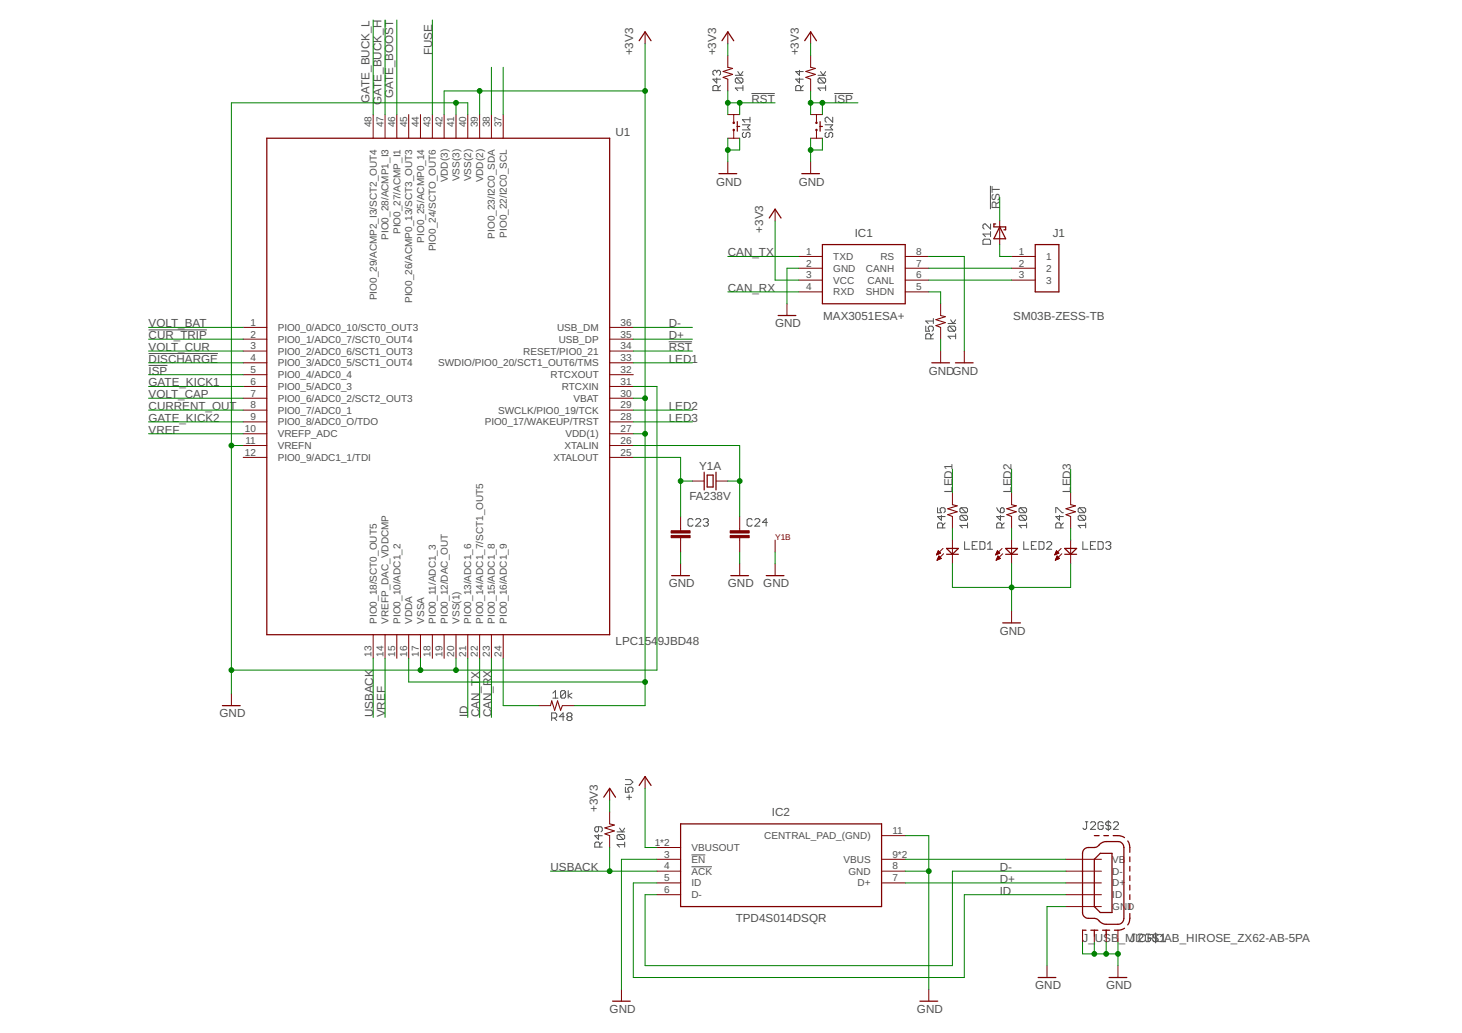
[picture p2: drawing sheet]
<svg xmlns="http://www.w3.org/2000/svg" width="297mm" height="210mm" viewBox="0 0 297 210" stroke-linecap="round" stroke-linejoin="round" font-family="sans-serif">
<g fill="none" stroke="#505050" stroke-width=".2">
<path d="M145.6 14.5l-.2-.2h-.3l-.3 .2v.5l.3 .3M145.6 15.8v1.1l-.8-.8h1.6M145.6 14.5v.3M145.6 14.5l.3-.2h.2l.3 .2v.5l-.3 .3M145.9 18.4v-.8l-.3-.2h-.5l-.3 .2v.8h1.6M146.4 17.4l-.5 .5M149.4 15.3h1.5M149.6 15.8h1.1l.2 .3v.5l-.2 .3M149.6 15.8l-.2 .3v.5l.2 .3h1.1M149.6 15.8l1.1 1.1M149.9 14.5l.5 .8 .5-.8M150.9 17.9h-1.5l.5 .5"/>
<path d="M150.9 17.4v1M152.7 19h4.7M162.4 15.8v1.1l-.7-.8h1.5M162.4 14.3v1l-.7-.8h1.5M162.7 18.4v-.8l-.3-.2h-.5l-.2 .2v.8h1.5M163.2 17.4l-.5 .5M166.2 15.3h1.5M166.5 15.8l-.3 .3v.5l.3 .3h1M166.5 15.8h1l.2 .3v.5l-.2 .3M166.5 15.8l1 1.1M166.7 14.5l.5 .8 .5-.8M167.7 17.9h-1.5l.5 .5"/>
<path d="M167.7 17.4v1M169.5 19h3.8M150.8 25.4h1.6l-.6 .5 .6 .5h-1.6M151.1 26.9l-.3 .3v.5l.3 .2h.2l.3-.2v-.5l.2-.3h.3l.3 .3v.5l-.3 .2M152.4 23.8v1M152.4 24.3h-1.6l.5 .5M167.6 25.4h1.6l-.5 .5 .5 .5h-1.6M167.9 26.9l-.3 .3v.5l.3 .2h.2l.3-.2v-.5l.3-.3h.2l.3 .3v.5l-.3 .2M169.2 23.8v1l-1.1-1h-.2l-.3 .3v.5l.3 .2M201.2 37.8v4.7M200 48.6h1l.3 .3v.7h-1.6v-.7zM201.3 45.5v1l-1.1-1h-.2l-.3 .3v.5l.3 .2"/>
<path d="M201.3 47.1v1M201.3 47.6h-1.6l.5 .5M30.2 67h11.8M30.2 74.3h3.8M30.2 71.8h14.1M135.9 69.4h4.7M188.1 66.3v1h.7l-.2-.5v-.3l.2-.2h.6l.2 .2v.5l-.2 .3M189.1 68.9v-.8l-.3-.3h-.5l-.2 .3v.8h1.5M189.6 67.8l-.5 .5M189.6 64.7v1M189.6 65.2h-1.5l.5 .5M192.6 65.7h1.6"/>
<path d="M192.9 66.3h1l.3 .2v.5l-.3 .3M192.9 66.3l-.3 .2v.5l.3 .3h1M192.9 66.3l1 1M193.1 65l.6 .7 .5-.7M194.2 68.3h-1.6l.5 .6M194.2 67.8v1.1M140.8 105.6l-.3-.2h-.5l-.2 .2v1.1l.2 .2h.5l.3-.2M141.3 105.6l.3-.2h.5l.3 .2v.3l-1.1 1h1.1M142.9 105.6l.2-.2h.6l.2 .2v.3l-.2 .3M143.4 106.2h.3M143.7 106.2l.2 .2v.3l-.2 .2h-.6l-.2-.2M152.8 105.6l-.2-.2h-.5l-.3 .2v1.1l.3 .2h.5l.2-.2"/>
<path d="M153.4 105.6l.2-.2h.5l.3 .2v.3l-1 1h1M155.9 106.2h-1l.8-.8v1.5M190.5 103.2v1h.8l-.3-.5v-.3l.3-.2h.5l.2 .2v.5l-.2 .3M191.3 104.7v1l-.8-.7h1.5M191.5 107.3v-.8l-.2-.2h-.6l-.2 .2v.8h1.5M192 106.3l-.5 .5M195.3 103.2h1l.3 .2v.5l-.3 .3M195.3 104.7h1l.3 .3v.5l-.3 .2M195.3 104.7l-.3 .3v.5l.3 .2h1M195.3 103.2l-.3 .2v.5l.3 .3h1M195.3 104.7l1 1M195.3 103.2l1 1"/>
<path d="M196 110.1v1.5h1M196.6 106.8h-1.6l.5 .5M196.6 106.3v1M197.5 110.8h.6M198.6 110.1h-1.1v1.5h1.1M199.1 110.1h.8l.2 .2v1l-.2 .3h-.8zM200.6 111.6h1.1M200.6 110.6l.5-.5v1.5M202.5 103.2l.3 .5 .5 .5M203.3 103.4l.2-.2h.3l.2 .2v.5l-.2 .3h-.5zM203.3 104.7v1l-.8-.7h1.5M203.5 107.3v-.8l-.2-.2h-.5l-.3 .2v.8h1.5"/>
<path d="M204 106.3l-.5 .5M207.3 104.7l-.3 .3v.5l.3 .2h1M207.3 104.7h1l.3 .3v.5l-.3 .2M207.3 103.2l-.3 .2v.5l.3 .3h1M207.3 103.2h1l.3 .2v.5l-.3 .3M207.3 104.7l1 1M207.3 103.2l1 1M208 110.1v1.5h1M208.6 106.8h-1.6l.5 .5M208.6 106.3v1M209.5 110.8h.6M210.6 110.1h-1.1v1.5h1.1"/>
<path d="M211.1 110.1h.8l.2 .2v1l-.2 .3h-.8zM212.6 110.3l.3-.2h.5l.3 .2v.3l-1.1 1h1.1M214.5 104.2v-1h.3l1 1h.2M215.3 104.7v1l-.8-.7h1.5M215.5 107.3v-.8l-.2-.2h-.5l-.3 .2v.8h1.5M216 106.3l-.5 .5M219.3 104.7l-.2 .3v.5l.2 .2h1M219.3 104.7h1l.3 .3v.5l-.3 .2M219.3 103.2l-.2 .2v.5l.2 .3h1M219.3 103.2h1l.3 .2v.5l-.3 .3M219.3 104.7l1 1M219.3 103.2l1 1"/>
<path d="M220 110.1v1.5h1M220.6 106.8h-1.5l.5 .5M220.6 106.3v1M221.6 110.8h.5M222.6 110.1h-1v1.5h1M223.1 110.1h.8l.2 .2v1l-.2 .3h-.8zM224.6 110.3l.3-.2h.5l.3 .2v.3l-.3 .2M225.2 110.8h.2M225.4 110.8l.3 .3v.2l-.3 .3h-.5l-.3-.3M112.1 145.9h.8l.2-.3v-.5l-.2-.2h-.8v1.5M112.3 140.8l.6-.5v1.6M112.3 141.9h1.1"/>
<path d="M112.6 145.9l.5 .5M114.7 145.6h-1.1l.8-.7v1.5M114.9 140.6v1l-.2 .3h-.5l-.3-.3M114.9 140.6l-.2-.3h-.5l-.3 .3v1M114.9 140.6l-1 1M115.4 140.3v1.6M115.4 145.6l-.2-.2v-.3l.2-.2h.6l.2 .2v.3l-.2 .2M115.4 145.6h.6M115.4 145.6l-.2 .3v.3l.2 .2h.6l.2-.2v-.3l-.2-.3M116.2 140.8l-.8 .6 .8 .5M127.1 160v1h.7l-.2-.5v-.3l.2-.2h.5l.3 .2v.5l-.3 .3M127.1 158.4h1l.5 .5-.5 .5h-1"/>
<path d="M121.6 168v.8l-.3 .2h-.2l-.3-.2v-.5l.3-.3h1l.3 .3v.5l-.3 .2M121.6 169.6v1l-.8-.8h1.6M121.9 172.1v-.7l-.3-.3h-.5l-.3 .3v.7h1.6M122.4 171.1l-.5 .5M125.4 169h1.5M125.6 169.6h1.1l.2 .2v.5l-.2 .3M125.6 169.6l-.2 .2v.5l.2 .3h1.1M125.6 169.6l1.1 1M125.9 168.3l.5 .7 .5-.7M126.9 171.6h-1.5l.5 .5M126.9 171.1v1M127.3 162h1"/>
<path d="M127.8 161.5v1M140.5 173.7h2.8M140.5 176.1h4.2M220.5 167h.5M220.8 167v1.3l-.3 .2h-.2l-.3-.2M221.6 167.2l.2-.2h.5l.3 .2v.3l-1 1h1M224.1 167.2l-.2-.2h-.5l-.3 .2v1.1l.3 .2h.5l.2-.2v-.5h-.5M225.2 166.7v2.1M225.7 167.2l-.3-.2h-.5l-.3 .2v.3l.3 .3h.5l.3 .2v.3l-.3 .2h-.5l-.3-.2M226.2 167.2l.3-.2h.5l.2 .2v.3l-1 1h1M230.1 189.8h.5M230.4 189.8v1.3l-.3 .2h-.2l-.3-.2"/>
<path d="M231.2 190.1l.2-.3h.5l.3 .3v.2l-1 1h1M233.7 190.1l-.2-.3h-.5l-.3 .3v1l.3 .2h.5l.2-.2v-.5h-.5M234.8 189.5v2.1M235.3 190.1l-.3-.3h-.5l-.2 .3v.2l.2 .3h.5l.3 .2v.3l-.3 .2h-.5l-.2-.2M235.8 191.3h1M235.8 190.3l.5-.5v1.5"/>
</g>
<g fill="none" stroke="#800000" stroke-width=".25">
<path d="M129.9 8.3l1.2-1.8 1.2 1.8M146.7 8.3l1.2-1.8 1.2 1.8M163.5 8.3l1.2-1.8 1.2 1.8M54.2 28.1h69.7v100.9h-69.7zM146.1 35.3h3.6M149.8 24.7v1.9M149.8 25.7h.5M162.9 35.3h3.6M166.6 25.7h.5M166.6 24.7v1.9M156.3 44.3l1.2-1.8 1.2 1.8M167.1 49.7h16.8v12h-16.8z"/>
<path d="M202.3 45.5h-.4v.6h2.4v.6h-.3M203.1 46.1l1.2 2.4h-2.4zM210.3 49.7h4.8v9.6h-4.8zM158.1 64.1h3.6M189.3 73.7h3.6M194.1 73.7h3.6M143.1 95.9v3.6M143.7 96.5h1.2v2.5h-1.2zM145.5 95.9v3.6M136.5 117h3.6M148.5 117h3.6M155.7 117h3.6"/>
<path d="M192.3 111.4h2.4l-1.2 1.2zM192.3 112.6h2.4M204.3 112.6h2.4M204.3 111.4h2.4l-1.2 1.2zM216.3 112.6h2.4M216.3 111.4h2.4l-1.2 1.2zM203.7 126.6h3.6M45.2 143.4h3.6M129.9 159.6l1.2-1.8 1.2 1.8M122.7 162l1.2-1.8 1.2 1.8M138.3 167.4h40.8v16.8h-40.8zM220.2 172.7l.2-.2a2.35 2.35 0 0 1 1.9-.3l.6-.1 .9-.8 .9-.3 3 .1 .5 .6 .1 .5v14.4l-.1 .5-.3 .5-.5 .2h-2.7l-.9-.3-.7-.6a2.28 2.28 0 0 0-2-.3l-.7-.2-.4-.5-.1-.5v-12z"/>
<path d="M222.3 169.8h1M223.5 173.4h2.4v12h-2.4l-1.2-1.2v-9.6zM224.3 169.8h.9M226.2 169.8h1.3l1 .4M229.1 170.9l.4 1 .1 1.3M229.6 174.1v1M229.6 176v1M229.6 178v.9M229.6 179.9v.9M210.9 198.6h3.6M219.9 189h.8M221.6 189h1.5"/>
<path d="M224 189h1.5M225.3 198.6h3.6M228.5 188.6l-1 .4h-1.1M229.6 185.6l-.1 1.4-.4 .9M229.6 181.8v1M229.6 183.7v1M124.5 203.4h3.6M186.9 203.4h3.6"/>
<circle cx="149.1" cy="26.4" r=".13"/>
<circle cx="149.1" cy="25" r=".13"/>
<circle cx="165.9" cy="25" r=".13"/>
<circle cx="165.9" cy="26.4" r=".13"/>
</g>
<g fill="none" stroke="#800000" stroke-width=".2">
<path d="M131.1 6.5v2.4M147.9 6.5v2.4M147.9 11.3v2.4M147.9 16.1v2.4M164.7 6.5v2.4M164.7 11.3v2.4M164.7 16.1v2.4M75.8 23.3v4.8M78.2 23.3v4.8M80.6 23.3v4.8M83 23.3v4.8M85.4 23.3v4.8"/>
<path d="M87.8 23.3v4.8M90.2 23.3v4.8M92.6 23.3v4.8M95 23.3v4.8M97.5 23.3v4.8M99.8 23.3v4.8M102.2 23.3v4.8M147.9 23.3h2.4M147.9 28.1h2.4M147.9 32.9v2.4M149.1 23.3v1.7M149.1 26.4v1.7"/>
<path d="M164.7 23.3h2.4M164.7 28.1h2.4M164.7 32.9v2.4M165.9 23.3v1.7M165.9 26.4v1.7M157.5 42.5v2.4M162.3 52.1h4.8M162.3 54.5h4.8M162.3 56.9h4.8M162.3 59.3h4.8M183.9 52.1h4.8M183.9 54.5h4.8"/>
<path d="M183.9 56.9h4.8M183.9 59.3h4.8M203.1 44.9v4.8M205.5 52.1h4.8M205.5 54.5h4.8M205.5 56.9h4.8M49.4 66.5h4.8M49.4 68.9h4.8M49.4 71.3h4.8M49.4 73.7h4.8M49.4 76.1h4.8M49.4 78.5h4.8"/>
<path d="M123.9 66.5h4.8M123.9 68.9h4.8M123.9 71.3h4.8M123.9 73.7h4.8M123.9 76.1h4.8M123.9 78.5h4.8M159.9 61.7v2.4M191.1 61.7v2.4M191.1 66.5v2.4M191.1 71.3v2.4M195.9 71.3v2.4M49.4 80.9h4.8"/>
<path d="M49.4 83.3h4.8M49.4 85.7h4.8M49.4 92.9h4.8M49.4 88.1h4.8M49.4 90.5h4.8M123.9 80.9h4.8M123.9 83.3h4.8M123.9 85.7h4.8M123.9 92.9h4.8M123.9 88.1h4.8M123.9 90.5h4.8M140.7 97.7h2.4"/>
<path d="M145.5 97.7h2.4M138.3 104.9v2.9M138.3 109.3v2.9M138.3 114.6v2.4M150.3 104.9v2.9M150.3 109.3v2.9M150.3 114.6v2.4M157.5 109.7v2.5M157.5 114.6v2.4M190.3 112.7h.2M190.4 112.6h.3M190.4 112.5h.6"/>
<path d="M190.4 113.8h.1M190.5 112.3h.6M190.5 113.7h.2M190.5 112.2h.4M190.5 113.6h.5M190.5 112.1h.3M190.5 113.5h.7M190.6 112h.1M190.6 113.3h.5M190.6 111.9l.5 .5-.8 .4zM190.6 113.2h.4M190.7 113.1h.2"/>
<path d="M190.8 113h.1M191.2 113.5l-.4-.5-.4 .8M191.2 113.5l-.8 .3M191.6 111.4l-1.3 1.4M191.7 112.5l-1.3 1.3M193.5 100.1v2.5M193.5 104.9v2.5M193.5 109.7v4.9M202.3 112.7h.2M202.4 112.6h.3M202.4 112.5h.6M202.4 113.8h.1"/>
<path d="M202.5 112.3h.6M202.5 113.7h.3M202.5 112.2h.4M202.5 113.6h.5M202.6 112.1h.2M202.6 113.5h.6M202.6 112h.1M202.6 113.3h.5M202.6 113.2h.4M202.6 111.9l.5 .5-.8 .4zM202.7 113.1h.2M202.8 113h.1"/>
<path d="M203.2 113.5l-.4-.5-.4 .8M203.2 113.5l-.8 .3M203.6 111.4l-1.3 1.4M203.7 112.5l-1.3 1.3M205.5 100.1v2.5M205.5 104.9v2.5M205.5 109.7v4.9M214.3 112.7h.2M214.4 112.6h.3M214.4 112.5h.6M214.4 113.8h.1M214.5 112.3h.6"/>
<path d="M214.5 113.7h.3M214.5 112.2h.5M214.5 113.6h.5M214.6 112.1h.2M214.6 113.5h.6M214.6 112h.1M214.6 113.3h.5M214.7 111.9l.4 .5-.8 .4zM214.7 113.2h.3M214.7 113.1h.2M214.8 113h.1M215.2 113.5l-.4-.5-.4 .8"/>
<path d="M215.2 113.5l-.8 .3M215.6 111.4l-1.3 1.4M215.7 112.5l-1.3 1.3M217.5 100.1v2.5M217.5 104.9v2.5M217.5 109.7v4.9M75.8 129v4.8M78.2 129v4.8M80.6 129v4.8M83 129v4.8M85.4 129v4.8M87.8 129v4.8"/>
<path d="M90.2 129v4.8M92.6 129v4.8M95 129v4.8M97.5 129v4.8M99.8 129v4.8M102.2 129v4.8M205.5 124.2v2.4M47 141v2.4M109.5 143.4h2.3M114.3 143.4h2.3M131.1 157.8v2.4M123.9 160.2v2.4"/>
<path d="M123.9 165v2.4M123.9 169.8v2.4M133.5 174.6h4.8M133.5 177h4.8M133.5 179.4h4.8M133.5 172.2h4.8M179.1 174.6h4.8M179.1 177h4.8M179.1 179.4h4.8M179.1 169.8h4.8M216.6 174.6h7.2M216.6 177h7.2"/>
<path d="M216.6 179.4h7.2M133.5 181.8h4.8M212.7 196.2v2.4M216.6 181.8h7.2M216.6 184.2h7.2M219.9 189v2.4M222.3 189v2.4M224.7 189v2.4M227.1 189v2.4M227.1 196.2v2.4M126.3 201v2.4M188.7 201v2.4"/>
</g>
<path d="M147.9 13.7l.9 .2-1.9 .6 1.9 .6-1.9 .6 1 .4M164.7 13.7l1 .2-2 .6 2 .6-2 .6 1 .4M191.1 64.1l1 .2-1.9 .7 1.9 .6-1.9 .6 .9 .3M193.5 102.6l1 .2-1.9 .6 1.9 .6-1.9 .6 .9 .3M205.5 102.6l1 .2-1.9 .6 1.9 .6-1.9 .6 .9 .3M217.5 102.6l1 .2-1.9 .6 1.9 .6-1.9 .6 .9 .3M111.8 143.4l.3-1 .6 1.9 .6-1.9 .6 1.9 .4-.9M123.9 167.4l.9 .2-1.9 .6 1.9 .6-1.9 .6 1 .4" fill="none" stroke="#800000" stroke-width=".21"/>
<g fill="#800000" stroke="#800000" stroke-width=".2">
<path d="M136.4 108.8h3.8v.5h-3.8z"/>
<path d="M136.4 107.8h3.8v.5h-3.8z"/>
<path d="M148.4 108.8h3.8v.5h-3.8z"/>
<path d="M148.4 107.8h3.8v.5h-3.8z"/>
</g>
<g fill="none" stroke="#008000" stroke-width=".2">
<path d="M75.8 4.1v19.2M78.2 4.1v19.2M80.6 4.1v19.2M87.8 4.1v19.2M97.5 18.5v4.8M99.8 13.7v9.6M102.2 13.7v9.6M131.1 8.9v134.5h-14.5M131.1 18.5h-40.9v4.8M147.9 8.9v2.4M147.9 18.5v4.8M164.7 8.9v2.4"/>
<path d="M164.7 18.5v4.8M92.6 20.9v2.4M95 23.3v-2.4h-48v120.1M147.9 20.9h9.6M147.9 28.1v4.8M150.3 20.9v2.4M150.3 28.1v2.4h-2.4M164.7 20.9h9.6M164.7 28.1v4.8M167.1 28.1v2.4h-2.4M167.1 20.9v2.4M147.9 52.1h14.4"/>
<path d="M147.9 59.3h14.4M157.5 44.9v12h4.8M162.3 54.5h-2.4v7.2M188.7 54.5h16.8M188.7 59.3h2.4v2.4M188.7 52.1h7.2v19.2M188.7 56.9h16.8M203.1 49.7v2.4h2.4M203.1 40.1v4.8M30.2 78.5h19.2M30.2 68.9h19.2M30.2 71.3h19.2"/>
<path d="M30.2 76.1h19.2M30.2 73.7h19.2M30.2 66.5h19.2M128.7 78.5h4.8v57.7h-86.5M128.7 68.9h12M128.7 71.3h12M128.7 73.7h12M128.7 66.5h12M191.1 68.9v2.4M30.2 88.1h19.2M30.2 80.9h19.2M30.2 83.3h19.2"/>
<path d="M30.2 85.7h19.2M47 90.5h2.4M128.7 88.1h2.4M128.7 90.5h21.6v14.4M128.7 92.9h9.6v12M128.7 80.9h2.4M128.7 83.3h12M128.7 85.7h12M138.3 97.7h2.4M147.9 97.7h2.4M193.5 95.3v4.8M205.5 95.3v4.8"/>
<path d="M217.5 95.3v4.8M138.3 112.2v2.4M150.3 112.2v2.4M157.5 112.2v2.4M193.5 107.4v2.3M193.5 114.6v4.8h24v-4.8M205.5 107.4v2.3M205.5 114.6v9.6M217.5 107.4v2.3M75.8 133.8v12M78.2 133.8v12M83 133.8v4.8h48.1"/>
<path d="M85.4 133.8v2.4M92.6 133.8v2.4M95 133.8v12M97.5 133.8v12M99.8 133.8v12M102.2 133.8v9.6h7.3M111.8 177h21.7M123.9 162.6v2.4M123.9 172.2v4.8M131.1 160.2v12h2.4M133.5 179.4h-4.8v19.2h67.2v-16.8h20.7M133.5 174.6h-7.2v26.4"/>
<path d="M183.9 177h4.8M183.9 169.8h4.8v31.2M183.9 174.6h32.7M183.9 179.4h32.7M216.6 177h-23.1v19.2h-62.4v-14.4h2.4M216.6 184.2h-3.9v12M219.9 191.4v2.4h7.2M222.3 191.4v2.4M224.7 191.4v2.4M227.1 191.4v4.8"/>
</g>
<g fill="#008000" stroke="#008000" stroke-width=".2">
<circle cx="47" cy="136.2" r=".49"/>
<circle cx="85.4" cy="136.2" r=".49"/>
<circle cx="92.6" cy="20.9" r=".49"/>
<circle cx="47" cy="90.5" r=".49"/>
<circle cx="92.6" cy="136.2" r=".49"/>
<circle cx="147.9" cy="30.5" r=".49"/>
<circle cx="164.7" cy="30.5" r=".49"/>
<circle cx="205.5" cy="119.4" r=".49"/>
<circle cx="224.7" cy="193.8" r=".49"/>
<circle cx="222.3" cy="193.8" r=".49"/>
<circle cx="227.1" cy="193.8" r=".49"/>
<circle cx="188.7" cy="177" r=".49"/>
<circle cx="97.5" cy="18.5" r=".49"/>
<circle cx="131.1" cy="88.1" r=".49"/>
<circle cx="131.1" cy="18.5" r=".49"/>
<circle cx="131.1" cy="80.9" r=".49"/>
<circle cx="131.1" cy="138.6" r=".49"/>
<circle cx="147.9" cy="20.9" r=".49"/>
<circle cx="150.3" cy="20.9" r=".49"/>
<circle cx="164.7" cy="20.9" r=".49"/>
<circle cx="167.1" cy="20.9" r=".49"/>
<circle cx="150.3" cy="97.7" r=".49"/>
<circle cx="138.3" cy="97.7" r=".49"/>
<circle cx="123.9" cy="177" r=".49"/>
</g>
<g font-size="2.4" fill="#505050">
<text x="87.8" y="11.3" transform="rotate(-90 87.8 11.3)">FUSE</text>
<text x="128.7" y="11.3" transform="rotate(-90 128.7 11.3)">+3V3</text>
<text x="145.5" y="11.3" transform="rotate(-90 145.5 11.3)">+3V3</text>
<text x="162.3" y="11.3" transform="rotate(-90 162.3 11.3)">+3V3</text>
<text x="75.1" y="20.9" transform="rotate(-90 75.1 20.9)">GATE_BUCK_L</text>
<text x="77.5" y="21.3" transform="rotate(-90 77.5 21.3)">GATE_BUCK_H</text>
<text x="79.9" y="20" transform="rotate(-90 79.9 20)">GATE_BOOST</text>
<text x="152.7" y="20.9">RST</text>
<text x="169.5" y="20.9">ISP</text>
<text x="125.1" y="27.7">U1</text>
<text x="145.5" y="37.7">GND</text>
<text x="162.3" y="37.7">GND</text>
<text x="155.1" y="47.3" transform="rotate(-90 155.1 47.3)">+3V3</text>
<text x="203.1" y="42.5" transform="rotate(-90 203.1 42.5)">RST</text>
<text x="147.9" y="52.1">CAN_TX</text>
<text x="173.7" y="48.1">IC1</text>
<text x="213.9" y="48.1">J1</text>
<text x="147.9" y="59.3">CAN_RX</text>
<text x="167.2" y="64.9">MAX3051ESA+</text>
<text x="205.9" y="64.9">SM03B-ZESS-TB</text>
<text x="30.2" y="68.9">CUR_TRIP</text>
<text x="30.2" y="66.5">VOLT_BAT</text>
<text x="30.2" y="71.3">VOLT_CUR</text>
<text x="135.9" y="71.3">RST</text>
<text x="135.9" y="68.9">D+</text>
<text x="135.9" y="66.5">D-</text>
<text x="157.5" y="66.5">GND</text>
<text x="30.2" y="76.1">ISP</text>
<text x="30.2" y="73.7">DISCHARGE</text>
<text x="135.9" y="73.7">LED1</text>
<text x="188.7" y="76.1">GNDGND</text>
<text x="30.2" y="80.9">VOLT_CAP</text>
<text x="30.2" y="83.3">CURRENT_OUT</text>
<text x="30.2" y="78.5">GATE_KICK1</text>
<text x="135.9" y="83.3">LED2</text>
<text x="30.2" y="88.1">VREF</text>
<text x="30.2" y="85.7">GATE_KICK2</text>
<text x="135.9" y="85.7">LED3</text>
<text x="142" y="95.6">Y1A</text>
<text x="140.1" y="101.6">FA238V</text>
<text x="193.5" y="100.1" transform="rotate(-90 193.5 100.1)">LED1</text>
<text x="205.5" y="100.1" transform="rotate(-90 205.5 100.1)">LED2</text>
<text x="217.5" y="100.1" transform="rotate(-90 217.5 100.1)">LED3</text>
<text x="135.9" y="119.4">GND</text>
<text x="147.9" y="119.4">GND</text>
<text x="155.1" y="119.4">GND</text>
<text x="125.1" y="131">LPC154</text>
<text x="133.6" y="131">9JBD48</text>
<text x="203.1" y="129">GND</text>
<text x="97.4" y="138" transform="rotate(-90 97.4 138)">X</text>
<text x="44.6" y="145.8">GND</text>
<text x="75.8" y="145.8" transform="rotate(-90 75.8 145.8)">USBACK</text>
<text x="78.2" y="145.8" transform="rotate(-90 78.2 145.8)">VREF</text>
<text x="95" y="145.8" transform="rotate(-90 95 145.8)">ID</text>
<text x="97.4" y="145.8" transform="rotate(-90 97.4 145.8)">CAN_T</text>
<text x="99.8" y="145.8" transform="rotate(-90 99.8 145.8)">CAN_RX</text>
<text x="121.5" y="165" transform="rotate(-90 121.5 165)">+3V3</text>
<text x="156.8" y="165.8">IC2</text>
<text x="111.9" y="177">USBACK</text>
<text x="203.1" y="179.4">D+</text>
<text x="203.1" y="177">D-</text>
<text x="203.1" y="181.8">ID</text>
<text x="149.5" y="187.4">TPD4S014DSQR</text>
<text x="219.9" y="191.4">J_</text>
<text x="222.4" y="191.4">USB</text>
<text x="227.3" y="191.4">_MICROAB_HIROSE_ZX62-AB-5PA</text>
<text x="210.3" y="201">GND</text>
<text x="224.7" y="201">GND</text>
<text x="123.9" y="205.8">GND</text>
<text x="186.3" y="205.8">GND</text>
</g>
<g font-size="2" fill="#505050">
<text x="75.5" y="25.9" transform="rotate(-90 75.5 25.9)">48</text>
<text x="77.9" y="25.9" transform="rotate(-90 77.9 25.9)">47</text>
<text x="80.3" y="25.9" transform="rotate(-90 80.3 25.9)">46</text>
<text x="82.7" y="25.9" transform="rotate(-90 82.7 25.9)">45</text>
<text x="85.1" y="25.9" transform="rotate(-90 85.1 25.9)">44</text>
<text x="87.5" y="25.9" transform="rotate(-90 87.5 25.9)">43</text>
<text x="89.9" y="25.9" transform="rotate(-90 89.9 25.9)">42</text>
<text x="92.3" y="25.9" transform="rotate(-90 92.3 25.9)">41</text>
<text x="94.7" y="25.9" transform="rotate(-90 94.7 25.9)">40</text>
<text x="97.1" y="25.9" transform="rotate(-90 97.1 25.9)">39</text>
<text x="99.5" y="25.9" transform="rotate(-90 99.5 25.9)">38</text>
<text x="101.9" y="25.9" transform="rotate(-90 101.9 25.9)">37</text>
<text x="91" y="37.1" transform="rotate(-90 91 37.1)">VDD(3)</text>
<text x="93.4" y="36.8" transform="rotate(-90 93.4 36.8)">VSS(3)</text>
<text x="95.8" y="36.8" transform="rotate(-90 95.8 36.8)">VSS(2)</text>
<text x="98.2" y="37.1" transform="rotate(-90 98.2 37.1)">VDD(2)</text>
<text x="81.3" y="47.6" transform="rotate(-90 81.3 47.6)">PIO0_27/ACMP_I1</text>
<text x="78.9" y="48.7" transform="rotate(-90 78.9 48.7)">PIO0_28/ACMP1_I3</text>
<text x="86.2" y="49.3" transform="rotate(-90 86.2 49.3)">PIO0_25/ACMP0_14</text>
<text x="88.6" y="51" transform="rotate(-90 88.6 51)">PIO0_24/SCTO_OUT6</text>
<text x="100.6" y="48.5" transform="rotate(-90 100.6 48.5)">PIO0_23/I2C0_SDA</text>
<text x="103" y="48.3" transform="rotate(-90 103 48.3)">PIO0_22/I2C0_SCL</text>
<text x="163.8" y="51.8">1</text>
<text x="169.3" y="52.8">TXD</text>
<text x="178.9" y="52.8">RS</text>
<text x="186.1" y="51.8">8</text>
<text x="207" y="51.8">1</text>
<text x="212.5" y="52.8">1</text>
<text x="163.8" y="54.2">2</text>
<text x="163.8" y="56.6">3</text>
<text x="163.8" y="59">4</text>
<text x="169.3" y="55.2">GND</text>
<text x="169.3" y="57.6">VCC</text>
<text x="175.9" y="55.2">CANH</text>
<text x="176.3" y="57.6">CANL</text>
<text x="186.1" y="54.2">7</text>
<text x="186.1" y="56.6">6</text>
<text x="186.1" y="59">5</text>
<text x="207" y="56.6">3</text>
<text x="207" y="54.2">2</text>
<text x="212.5" y="57.6">3</text>
<text x="212.5" y="55.2">2</text>
<text x="76.5" y="61" transform="rotate(-90 76.5 61)">PIO0_29/ACMP2_I3/SCT2_OUT4</text>
<text x="83.7" y="61.6" transform="rotate(-90 83.7 61.6)">PIO0_26/ACMP0_13/SCT3_OUT3</text>
<text x="169.3" y="60">RXD</text>
<text x="175.9" y="60">SHDN</text>
<text x="50.9" y="66.2">1</text>
<text x="50.9" y="68.6">2</text>
<text x="50.9" y="71">3</text>
<text x="56.4" y="67.2">PIO0_0/ADC0_10/SCT0_OUT3</text>
<text x="56.4" y="69.6">PIO0_1/ADC0_7/SCT0_OUT4</text>
<text x="113.2" y="67.2">USB_DM</text>
<text x="113.5" y="69.6">USB_DP</text>
<text x="126.1" y="71">34</text>
<text x="126.1" y="66.2">36</text>
<text x="126.1" y="68.6">35</text>
<text x="50.9" y="73.4">4</text>
<text x="50.9" y="75.8">5</text>
<text x="56.4" y="72">PIO0_2/ADC0_6/SCT1_OUT3</text>
<text x="56.4" y="74.4">PIO0_3/ADC0_5/SCT1_OUT4</text>
<text x="56.4" y="76.8">PIO0_4/ADC0_4</text>
<text x="89" y="74.4">SWDIO/PIO0_20/SCT1_OUT6/TMS</text>
<text x="106.3" y="72">RESET/PIO0_21</text>
<text x="111.9" y="76.8">RTCXOUT</text>
<text x="126.1" y="75.8">32</text>
<text x="126.1" y="73.4">33</text>
<text x="50.9" y="78.2">6</text>
<text x="50.9" y="80.6">7</text>
<text x="50.9" y="83">8</text>
<text x="56.4" y="79.2">PIO0_5/ADC0_3</text>
<text x="56.4" y="81.7">PIO0_6/ADC0_2/SCT2_OUT3</text>
<text x="114.1" y="79.2">RTCXIN</text>
<text x="116.5" y="81.6">VBAT</text>
<text x="126.1" y="78.2">31</text>
<text x="126.1" y="83">29</text>
<text x="126.1" y="80.6">30</text>
<text x="49.7" y="87.8">10</text>
<text x="50.9" y="85.4">9</text>
<text x="56.4" y="84.1">PIO0_7/ADC0_1</text>
<text x="56.4" y="86.5">PIO0_8/ADC0_O/TDO</text>
<text x="56.4" y="88.9">VREFP_ADC</text>
<text x="98.5" y="86.5">PIO0_17/WAKEUP/TRST</text>
<text x="101.2" y="84.1">SWCLK/PIO0_19/TCK</text>
<text x="114.9" y="88.9">VDD(1)</text>
<text x="126.1" y="85.4">28</text>
<text x="126.1" y="87.8">27</text>
<text x="49.7" y="92.6">12</text>
<text x="49.9" y="90.2">11</text>
<text x="56.4" y="93.7">PIO0_9/ADC1_1/TDI</text>
<text x="56.4" y="91.3">VREFN</text>
<text x="112.4" y="93.7">XTALOUT</text>
<text x="114.7" y="91.3">XTALIN</text>
<text x="126.1" y="90.2">26</text>
<text x="126.1" y="92.6">25</text>
<text x="76.5" y="126.8" transform="rotate(-90 76.5 126.8)">PIO0_18/SCT0_OUT5</text>
<text x="78.9" y="126.8" transform="rotate(-90 78.9 126.8)">VREFP_DAC_VDDCMP</text>
<text x="81.3" y="126.8" transform="rotate(-90 81.3 126.8)">PIO0_10/ADC1_2</text>
<text x="83.8" y="126.8" transform="rotate(-90 83.8 126.8)">VDDA</text>
<text x="86.2" y="126.8" transform="rotate(-90 86.2 126.8)">VSSA</text>
<text x="88.6" y="126.8" transform="rotate(-90 88.6 126.8)">PIO0_11/ADC1_3</text>
<text x="91" y="126.8" transform="rotate(-90 91 126.8)">PIO0_12/DAC_OUT</text>
<text x="93.4" y="126.8" transform="rotate(-90 93.4 126.8)">VSS(1)</text>
<text x="95.8" y="126.8" transform="rotate(-90 95.8 126.8)">PIO0_13/ADC1_6</text>
<text x="98.2" y="126.8" transform="rotate(-90 98.2 126.8)">PIO0_14/ADC1_7/SCT1_OUT5</text>
<text x="100.6" y="126.8" transform="rotate(-90 100.6 126.8)">PIO0_15/ADC1_8</text>
<text x="103" y="126.8" transform="rotate(-90 103 126.8)">PIO0_16/ADC1_9</text>
<text x="75.5" y="133.4" transform="rotate(-90 75.5 133.4)">13</text>
<text x="77.9" y="133.4" transform="rotate(-90 77.9 133.4)">14</text>
<text x="80.3" y="133.4" transform="rotate(-90 80.3 133.4)">15</text>
<text x="82.7" y="133.4" transform="rotate(-90 82.7 133.4)">16</text>
<text x="85.1" y="133.4" transform="rotate(-90 85.1 133.4)">17</text>
<text x="87.5" y="133.4" transform="rotate(-90 87.5 133.4)">18</text>
<text x="89.9" y="133.4" transform="rotate(-90 89.9 133.4)">19</text>
<text x="92.3" y="133.4" transform="rotate(-90 92.3 133.4)">20</text>
<text x="94.7" y="133.4" transform="rotate(-90 94.7 133.4)">21</text>
<text x="97.1" y="133.4" transform="rotate(-90 97.1 133.4)">22</text>
<text x="99.5" y="133.4" transform="rotate(-90 99.5 133.4)">23</text>
<text x="101.9" y="133.4" transform="rotate(-90 101.9 133.4)">24</text>
<text x="133" y="171.9">1*2</text>
<text x="140.5" y="172.9">VBUSOUT</text>
<text x="155.3" y="170.5">CENTRAL_PAD_(GND)</text>
<text x="181.3" y="169.5">11</text>
<text x="134.9" y="174.3">3</text>
<text x="134.9" y="176.7">4</text>
<text x="134.9" y="179.1">5</text>
<text x="140.5" y="175.3">EN</text>
<text x="140.5" y="177.7">ACK</text>
<text x="171.4" y="175.3">VBUS</text>
<text x="172.4" y="177.7">GND</text>
<text x="181.3" y="174.3">9*2</text>
<text x="181.3" y="176.7">8</text>
<text x="181.3" y="179.1">7</text>
<text x="226" y="175.3">VB</text>
<text x="226" y="177.7">D-</text>
<text x="134.9" y="181.5">6</text>
<text x="140.5" y="180.1">ID</text>
<text x="140.5" y="182.5">D-</text>
<text x="174.2" y="180.1">D+</text>
<text x="226" y="180.1">D+</text>
<text x="226" y="182.5">ID</text>
<text x="226" y="184.9">GND</text>
</g>
<text font-size="1.7" fill="#800000" x="157.5" y="109.8">Y1B</text>
</svg>
